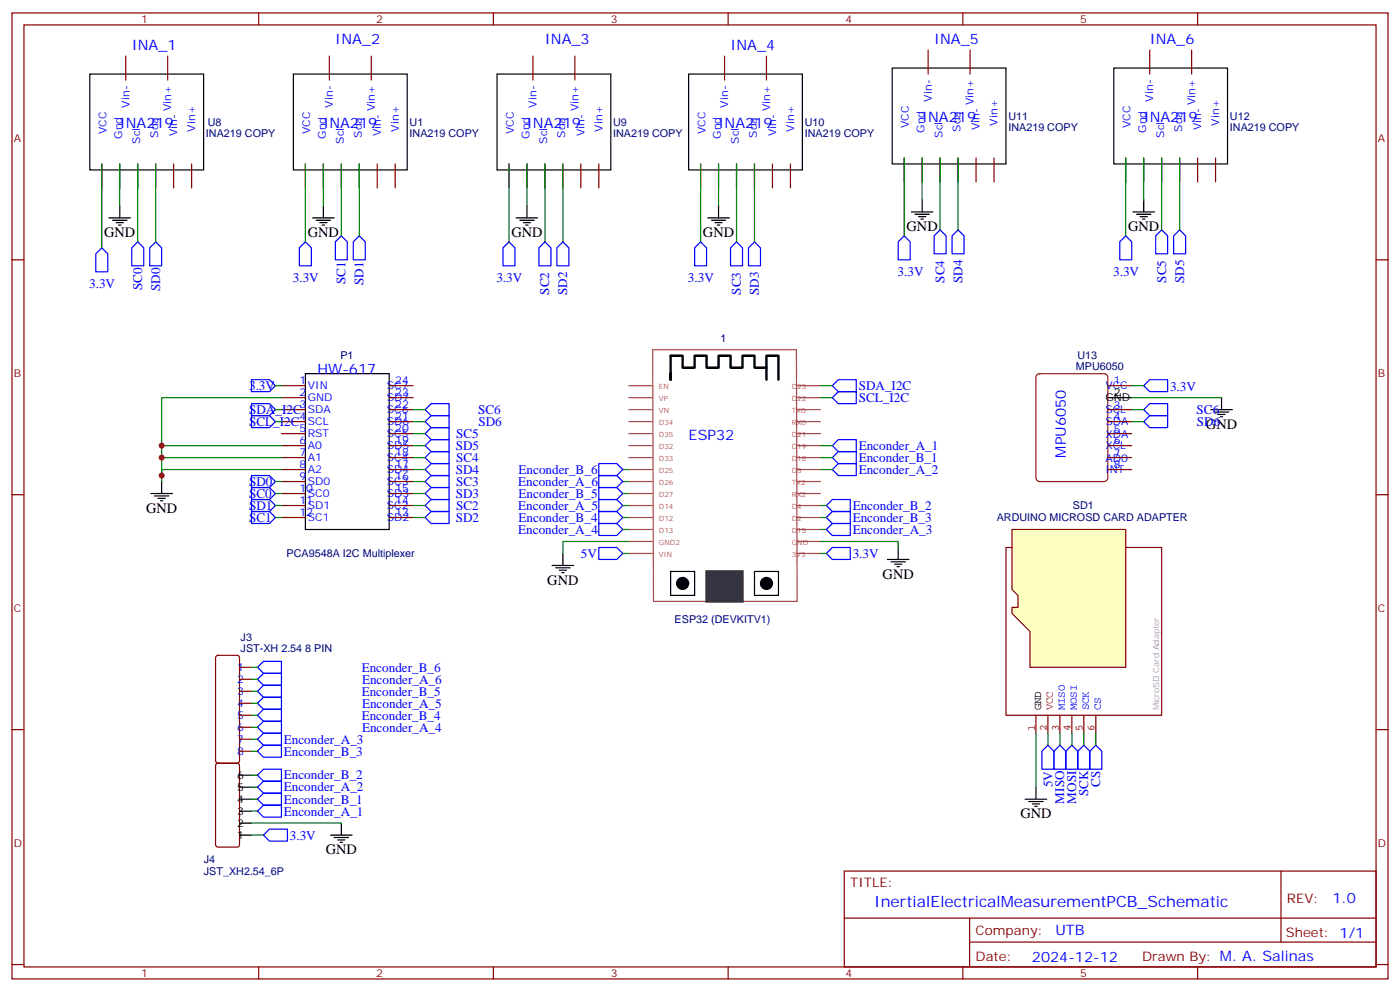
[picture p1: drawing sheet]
<svg xmlns="http://www.w3.org/2000/svg" width="412mm" height="292mm" viewBox="0 0 412 292" stroke-linecap="round" stroke-linejoin="round" font-family="sans-serif">
<g fill="none" stroke="#870000" stroke-width=".35">
<path d="M3.5 3.8h405.4v284.3h-405.4zM7.1 7.3h398.2v277.3h-398.2zM37 16.5v7.1M49.4 16.5v7.1M76.2 3.8v3.5M97 16.5v7.1M109.4 16.5v7.1M145.3 3.8v3.5M157 16.5v7.1M169.3 16.5v7.1M213.4 16.5v7.1M214.5 3.8v3.5"/>
<path d="M225.8 16.5v7.1M273.4 14.7v7.1M283.6 3.8v3.5M285.8 14.7v7.1M338.7 14.7v7.1M351 14.7v7.1M352.8 3.8v3.5M30 48.3v7M35.3 48.3v7M40.6 48.3v7M45.9 48.3v7M51.2 48.3v7"/>
<path d="M56.4 48.3v7M90 48.3v7M95.2 48.3v7M100.5 48.3v7M105.8 48.3v7M111.1 48.3v7M116.4 48.3v7M149.9 48.3v7M155.2 48.3v7M160.5 48.3v7M165.8 48.3v7M171.1 48.3v7"/>
<path d="M176.4 48.3v7M206.4 48.3v7M211.7 48.3v7M217 48.3v7M222.2 48.3v7M227.5 48.3v7M232.8 48.3v7M266.3 46.5v7.1M271.6 46.5v7.1M276.9 46.5v7.1M282.2 46.5v7.1M287.5 46.5v7.1"/>
<path d="M292.8 46.5v7.1M331.6 46.5v7.1M336.9 46.5v7.1M342.2 46.5v7.1M347.5 46.5v7.1M352.8 46.5v7.1M358.1 46.5v7.1M3.5 76.5h3.6M405.3 76.5h3.6M82.9 113.5h7.1M82.9 117.1h7.1M114.7 113.5h7"/>
<path d="M114.7 117.1h7M326.3 113.5h7.1M82.9 120.6h7.1M82.9 124.1h7.1M82.9 127.6h7.1M82.9 131.2h7.1M82.9 134.7h7.1M82.9 138.2h7.1M114.7 120.6h7M114.7 124.1h7M114.7 127.6h7M114.7 131.2h7"/>
<path d="M114.7 134.7h7M114.7 138.2h7M326.3 120.6h7.1M326.3 124.1h7.1M326.3 127.6h7.1M326.3 131.2h7.1M326.3 134.7h7.1M326.3 138.2h7.1M3.5 145.6h3.6M82.9 141.7h7.1M82.9 145.3h7.1M82.9 148.8h7.1"/>
<path d="M82.9 152.3h7.1M114.7 141.7h7M114.7 145.3h7M114.7 148.8h7M114.7 152.3h7M405.3 145.6h3.6M63.7 193.1l.5-.2h5.6l.5 .2 .3 .5v30.3l-.3 .5-.5 .2h-5.6l-.5-.2-.2-.5v-30.3zM70.6 196.4h3.5M70.6 200h3.5M3.5 214.8h3.6M70.6 203.5h3.5M70.6 207h3.5"/>
<path d="M70.6 210.5h3.5M70.6 214.1h3.5M70.6 217.6h3.5M405.3 214.8h3.6M63.7 224.9l.5-.3h5.6l.7 .5 .1 23.5-.5 .7h-5.9l-.6-.4-.1-23.5zM70.6 221.1h3.5M248.7 256.4h156.6v28.2h-156.6zM377.3 256.4v20.9M248.7 270.2h156.5M285.6 277.3h119.6M285.6 270.2v14.2M3.5 283.9h3.6"/>
<path d="M76.2 284.6v3.5M145.3 284.6v3.5M214.5 284.6v3.5M283.6 284.6v3.5M352.8 284.6v3.5M405.3 283.9h3.6"/>
</g>
<g fill="none" stroke="#a64a4a" stroke-width=".35">
<path d="M185.2 117.1h7M185.2 113.5h7M192.3 102.9h42.3l.2 74.1h-42.3zM234.7 117.1h7M234.7 113.5h7M185.2 138.2h7M185.2 134.7h7M185.2 131.2h7M185.2 127.6h7M185.2 124.1h7M185.2 120.6h7M234.7 138.2h7"/>
<path d="M234.7 134.7h7M234.7 131.2h7M234.7 127.6h7M234.7 124.1h7M234.7 120.6h7M185.2 159.4h7M185.2 155.9h7M185.2 152.3h7M185.2 148.8h7M185.2 145.3h7M185.2 141.7h7M234.7 159.4h7"/>
<path d="M234.7 155.9h7M234.7 152.3h7M234.7 148.8h7M234.7 145.3h7M234.7 141.7h7M185.2 162.9h7M234.7 162.9h7"/>
</g>
<path d="M208.1 168.2h10.6v8.8h-10.6z" fill="#333" stroke="#333" stroke-width=".71"/>
<g fill="none" stroke="#000" stroke-width=".35">
<path d="M26.5 21.8h33.5v28.2h-33.5zM86.4 21.8h33.5v28.2h-33.5zM146.4 21.8h33.5v28.2h-33.5zM202.8 21.8h33.6v28.2h-33.6zM262.8 20h33.5v28.3h-33.5zM328.1 20h33.5v28.3h-33.5zM271.6 58.8v3.6M336.9 58.8v3.6M32.1 64.1h6.4M33.2 64.8h4.2M34.2 65.5h2.1M34.9 66.3h.7"/>
<path d="M35.3 60.6v3.5M92.1 64.1h6.3M93.1 64.8h4.3M94.2 65.5h2.1M94.9 66.3h.7M95.2 60.6v3.5M152 64.1h6.4M153.1 64.8h4.2M154.2 65.5h2.1M154.9 66.3h.7M155.2 60.6v3.5M208.5 64.1h6.3"/>
<path d="M209.5 64.8h4.3M210.6 65.5h2.1M211.3 66.3h.7M211.7 60.6v3.5M268.5 62.4h6.3M269.5 63.1h4.3M270.6 63.8h2.1M271.3 64.5h.7M333.7 62.4h6.4M334.8 63.1h4.2M335.8 63.8h2.2M336.5 64.5h.8"/>
<path d="M90 110h24.7v45.9h-24.7zM326.3 117.1h7.1M359.8 117.1v3.5M356.7 120.6h6.3M357.7 121.3h4.2M358.8 122h2.1M359.5 122.7h.7M44.4 145.3h6.4M45.5 146h4.2M46.6 146.7h2.1M47.3 147.4h.7M47.6 141.7v3.6"/>
<path d="M162.6 166.4h6.4M163.7 167.1h4.2M164.7 167.9h2.2M165.5 168.6h.7M165.8 162.9v3.5M197.6 168.2h7v7.1h-7zM222.2 168.2h7.1v7.1h-7.1zM261.4 164.7h6.4M262.5 165.4h4.2M263.5 166.1h2.1M264.2 166.8h.7M264.6 161.1v3.6"/>
<path d="M70.6 238.8h3.5M70.6 235.2h3.5M70.6 231.7h3.5M70.6 228.2h3.5M70.6 245.8h3.5M70.6 242.3h3.5M97.4 245.8h6.3M98.4 246.5h4.3M99.5 247.2h2.1M100.2 247.9h.7M100.5 242.3v3.5"/>
</g>
<g fill="#000" stroke="#000" stroke-width=".35">
<circle cx="201.1" cy="171.7" r="1.76"/>
<circle cx="225.8" cy="171.7" r="1.76"/>
</g>
<path d="M197.6 110v1.8v-7.1h3.5v3.5h3.5v-3.5h3.5v3.5h3.6v-3.5h3.5v3.5h3.5v-3.5h3.5v3.5h3.6v-3.5h3.5v7.1M225.8 108.2v3.6" fill="none" stroke="#000" stroke-width=".71"/>
<g fill="none" stroke="#00f" stroke-width=".35">
<path d="M30 73l1.7 1.7v5.3h-3.5v-5.3zM38.8 73l1.8-1.8 1.7 1.8v5.2h-3.5zM45.9 71.2l1.7 1.8v5.2h-3.5v-5.2zM90 71.2l1.7 1.8v5.2h-3.5v-5.2zM100.5 69.4l1.8 1.8v5.3h-3.5v-5.3zM104.1 71.2l1.7-1.8 1.8 1.8v5.3h-3.5zM149.9 71.2l1.8 1.8v5.2h-3.5v-5.2zM158.7 73l1.8-1.8 1.8 1.8v5.2h-3.6zM164 73l1.8-1.8 1.8 1.8v5.2h-3.6zM206.4 71.2l1.7 1.8v5.2h-3.5v-5.2zM215.2 73l1.8-1.8 1.7 1.8v5.2h-3.5zM220.5 73l1.7-1.8 1.8 1.8v5.2h-3.5z"/>
<path d="M266.3 69.4l1.8 1.8v5.3h-3.5v-5.3zM275.2 69.4l1.7-1.7 1.8 1.7v5.3h-3.5zM280.5 69.4l1.7-1.7 1.8 1.7v5.3h-3.5zM329.8 71.2l1.8-1.8 1.8 1.8v5.3h-3.6zM342.2 67.7l1.8 1.7v5.3h-3.6v-5.3zM345.7 69.4l1.8-1.7 1.7 1.7v5.3h-3.5zM74.1 111.8h5.3l1.7 1.7-1.7 1.8h-5.3zM74.1 118.8h5.3l1.7 1.8-1.7 1.7h-5.3zM246.9 115.3h5.3v3.5h-5.3l-1.7-1.7zM246.9 111.8h5.3v3.5h-5.3l-1.7-1.8zM336.9 113.5l1.8-1.7h5.3v3.5h-5.3zM338.7 118.8h5.3v3.5h-5.3l-1.8-1.7z"/>
<path d="M74.1 122.3h5.3l1.7 1.8-1.7 1.8h-5.3zM74.1 140h5.3l1.7 1.7-1.7 1.8h-5.3zM125.2 120.6l1.8-1.8h5.3v3.5h-5.3zM125.2 124.1l1.8-1.8h5.3v3.6h-5.3zM127 140h5.3v3.5h-5.3l-1.8-1.8zM127 132.9h5.3v3.6h-5.3l-1.8-1.8zM127 136.5h5.3v3.5h-5.3l-1.8-1.8zM127 125.9h5.3v3.5h-5.3l-1.8-1.8zM127 129.4h5.3v3.5h-5.3l-1.8-1.7zM176.4 140h5.3l1.7 1.7-1.7 1.8h-5.3zM176.4 136.5h5.3l1.7 1.7-1.7 1.8h-5.3zM245.2 131.2l1.7-1.8h5.3v3.5h-5.3z"/>
<path d="M245.2 134.7l1.7-1.8h5.3v3.6h-5.3zM246.9 136.5h5.3v3.5h-5.3l-1.7-1.8zM338.7 122.3h5.3v3.6h-5.3l-1.8-1.8zM74.1 143.5h5.3l1.7 1.8-1.7 1.7h-5.3zM74.1 150.6h5.3l1.7 1.7-1.7 1.8h-5.3zM74.1 147h5.3l1.7 1.8-1.7 1.8h-5.3zM127 147h5.3v3.6h-5.3l-1.8-1.8zM127 150.6h5.3v3.5h-5.3l-1.8-1.8zM127 143.5h5.3v3.5h-5.3l-1.8-1.7zM176.4 154.1h5.3l1.7 1.8-1.7 1.7h-5.3zM176.4 150.6h5.3l1.7 1.7-1.7 1.8h-5.3zM176.4 143.5h5.3l1.7 1.8-1.7 1.7h-5.3z"/>
<path d="M176.4 147h5.3l1.7 1.8-1.7 1.8h-5.3zM243.4 148.8l1.8-1.8h5.3v3.6h-5.3zM243.4 152.3l1.8-1.7h5.3v3.5h-5.3zM243.4 162.9l1.8-1.8h5.3v3.6h-5.3zM75.8 196.4l1.8-1.7h5.3v3.5h-5.3zM77.6 198.2h5.3v3.5h-5.3l-1.8-1.7zM75.8 217.6l1.8-1.8h5.3v3.6h-5.3zM75.8 214.1l1.8-1.8h5.3v3.5h-5.3zM75.8 210.5l1.8-1.7h5.3v3.5h-5.3zM77.6 205.2h5.3v3.6h-5.3l-1.8-1.8zM77.6 201.7h5.3v3.5h-5.3l-1.8-1.7zM75.8 231.7l1.8-1.8h5.3v3.6h-5.3z"/>
<path d="M75.8 228.2l1.8-1.8h5.3v3.5h-5.3zM75.8 221.1l1.8-1.7h5.3v3.5h-5.3zM77.6 237h5.3v3.5h-5.3l-1.8-1.7zM77.6 233.5h5.3v3.5h-5.3l-1.8-1.8zM77.6 245.8l1.8-1.7h5.3v3.5h-5.3z"/>
</g>
<g fill="none" stroke="#008700" stroke-width=".35">
<path d="M30 48.3v24.7M35.3 48.3v12.3M40.6 48.3v22.9M45.9 48.3v22.9M90 48.3v22.9M95.2 48.3v12.3M100.5 48.3v21.1M105.8 48.3v21.1M149.9 48.3v22.9M155.2 48.3v12.3M160.5 48.3v22.9M165.8 48.3v22.9"/>
<path d="M206.4 48.3v22.9M211.7 48.3v12.3M217 48.3v22.9M222.2 48.3v22.9M266.3 46.5v22.9M271.6 46.5v12.3M276.9 46.5v21.2M282.2 46.5v21.2M331.6 46.5v22.9M336.9 46.5v12.3M342.2 46.5v21.2M347.5 46.5v21.2"/>
<path d="M81.1 113.5h1.8M82.9 117.1h-35.3v22.9M241.7 113.5h3.5M241.7 117.1h3.5M333.4 113.5h3.5M333.4 117.1h26.4M47.6 131.2h35.3M47.6 134.7h35.3M81.1 124.1h1.8M81.1 120.6h1.8M82.9 138.2h-35.3v3.5M121.7 131.2h3.5"/>
<path d="M121.7 134.7h3.5M121.7 124.1h3.5M121.7 120.6h3.5M121.7 127.6h3.5M121.7 138.2h3.5M183.4 138.2h1.8M241.7 131.2h3.5M241.7 134.7h3.5M241.7 138.2h3.5M333.4 124.1h3.5M333.4 120.6h3.5M81.1 145.3h1.8"/>
<path d="M81.1 141.7h1.8M81.1 148.8h1.8M81.1 152.3h1.8M121.7 145.3h3.5M121.7 141.7h3.5M121.7 148.8h3.5M121.7 152.3h3.5M183.4 145.3h1.8M183.4 141.7h1.8M183.4 148.8h1.8M183.4 152.3h1.8M183.4 155.9h1.8"/>
<path d="M185.2 159.4h-19.4v3.5M241.7 159.4h22.9v1.7M241.7 148.8h1.7M241.7 152.3h1.7M241.7 155.9h1.7M241.7 162.9h1.7M74.1 200h1.7M74.1 196.4h1.7M74.1 214.1h1.7M74.1 210.5h1.7M74.1 207h1.7M74.1 203.5h1.7"/>
<path d="M74.1 217.6h1.7M74.1 238.8h1.7M74.1 235.2h1.7M74.1 231.7h1.7M74.1 228.2h1.7M74.1 221.1h1.7M74.1 245.8h3.5M74.1 242.3h26.4"/>
</g>
<path d="M305.4 110.4l.8-.4h19.1l.8 .4 .2 .7v29.6l-.5 .8-.5 .2h-19.1l-.8-.4-.2-.6v-29.6z" fill="none" stroke="#903" stroke-width=".35"/>
<g fill="#850000" stroke="#850000" stroke-width=".35">
<path d="M329 191.1h1.7v3.6h-1.7z"/>
<path d="M325.4 191.1h1.8v3.6h-1.8z"/>
<path d="M321.9 191.1h1.8v3.6h-1.8z"/>
<path d="M318.4 191.1h1.7v3.6h-1.7z"/>
<path d="M314.9 191.1h1.7v3.6h-1.7z"/>
<path d="M311.3 191.1h1.8v3.6h-1.8z"/>
<path d="M307.8 191.1h1.8v3.6h-1.8z"/>
<path d="M304.3 191.1h1.7v3.6h-1.7z"/>
</g>
<path d="M298.1 155.9h33.5v40.5h-28.2v-10.6l-5.3-5.2v-1.8h1.8v-3.5l-1.8-1.8z" fill="#ffffc2" stroke="#850000" stroke-width=".35"/>
<path d="M298.1 161.1h-1.8v49.4h45.9v-49.4h-10.6M305.2 210.5v5.3M308.7 210.5v5.3M312.2 210.5v5.3M315.7 210.5v5.3M319.3 210.5v5.3M322.8 210.5v5.3" fill="none" stroke="#850000" stroke-width=".35"/>
<path d="M243.4 155.9l1.8-1.8h5.3v3.5h-5.3zM176.4 161.1h5.3l1.7 1.8-1.7 1.8h-5.3zM315.7 219.4l1.8 1.7v5.3h-3.5v-5.3zM319.3 219.4l1.7 1.7v5.3h-3.5v-5.3zM322.8 219.4l1.8 1.7v5.3h-3.6v-5.3zM306.9 221.1l1.8-1.7 1.7 1.7v5.3h-3.5zM310.4 221.1l1.8-1.7 1.8 1.7v5.3h-3.6z" fill="none" stroke="#00f" stroke-width=".35"/>
<path d="M302 235.2h6.3M303 235.9h4.3M304.1 236.6h2.1M304.8 237.3h.7M305.2 231.7v3.5" fill="none" stroke="#000" stroke-width=".35"/>
<path d="M183.4 162.9h1.8M305.2 215.8v15.9M308.7 215.8v3.6M312.2 215.8v3.6M315.7 215.8v3.6M319.3 215.8v3.6M322.8 215.8v3.6" fill="none" stroke="#008700" stroke-width=".35"/>
<g fill="#c00">
<circle cx="47.6" cy="131.2" r=".88"/>
<circle cx="47.6" cy="134.7" r=".88"/>
<circle cx="47.6" cy="140" r=".88"/>
</g>
<text font-size="4.6" fill="#00f" x="257.5" y="267">InertialElectricalMeasurementPCB_Schematic</text>
<g font-size="4.2" fill="#00f">
<text x="38.8" y="14.7">INA_1</text>
<text x="98.8" y="13">INA_2</text>
<text x="160.5" y="13">INA_3</text>
<text x="215.2" y="14.7">INA_4</text>
<text x="275.2" y="13">INA_5</text>
<text x="338.7" y="13">INA_6</text>
<text x="271.6" y="35.9">INA219</text>
<text x="336.9" y="35.9">INA219</text>
<text x="35.3" y="37.7">INA219</text>
<text x="95.2" y="37.7">INA219</text>
<text x="155.2" y="37.7">INA219</text>
<text x="211.7" y="37.7">INA219</text>
<text x="93.5" y="110">HW-617</text>
<text x="202.8" y="129.4">ESP32</text>
<text x="314" y="134.7" transform="rotate(-90 314 134.7)">MPU6050</text>
<text x="392.5" y="265.7">1.0</text>
<text x="310.9" y="275.2">UTB</text>
<text x="304" y="283">2024-12-12</text>
</g>
<g font-size="4.2">
<text x="30.7" y="69.8">GND</text>
<text x="90.7" y="69.8">GND</text>
<text x="150.6" y="69.8">GND</text>
<text x="207.1" y="69.8">GND</text>
<text x="267.1" y="68">GND</text>
<text x="332.3" y="68">GND</text>
<text x="355.2" y="126.2">GND</text>
<text x="43" y="150.9">GND</text>
<text x="161.2" y="172.1">GND</text>
<text x="260" y="170.3">GND</text>
<text x="300.6" y="240.9">GND</text>
<text x="96" y="251.5">GND</text>
</g>
<g font-size="3.9" fill="#00f">
<text x="86.2" y="83.1">3.3V</text>
<text x="101.7" y="83.7" transform="rotate(-90 101.7 83.7)">SC1</text>
<text x="107" y="83.9" transform="rotate(-90 107 83.9)">SD1</text>
<text x="146.2" y="83.1">3.3V</text>
<text x="202.7" y="83.1">3.3V</text>
<text x="264.4" y="81.3">3.3V</text>
<text x="278.2" y="83.2" transform="rotate(-90 278.2 83.2)">SC4</text>
<text x="283.5" y="83.4" transform="rotate(-90 283.5 83.4)">SD4</text>
<text x="327.9" y="81.3">3.3V</text>
<text x="343.5" y="83.2" transform="rotate(-90 343.5 83.2)">SC5</text>
<text x="348.8" y="83.4" transform="rotate(-90 348.8 83.4)">SD5</text>
<text x="26.3" y="84.8">3.3V</text>
<text x="41.9" y="85.4" transform="rotate(-90 41.9 85.4)">SC0</text>
<text x="47.2" y="85.6" transform="rotate(-90 47.2 85.6)">SD0</text>
<text x="161.8" y="86.8" transform="rotate(-90 161.8 86.8)">SC2</text>
<text x="167.1" y="86.9" transform="rotate(-90 167.1 86.9)">SD2</text>
<text x="218.3" y="86.8" transform="rotate(-90 218.3 86.8)">SC3</text>
<text x="223.5" y="86.9" transform="rotate(-90 223.5 86.9)">SD3</text>
<text x="73.4" y="114.7">3.3V</text>
<text x="252.9" y="118.3">SCL_I2C</text>
<text x="252.9" y="114.7">SDA_I2C</text>
<text x="344.7" y="115">3.3V</text>
<text x="73.4" y="121.8">SDA_I2C</text>
<text x="73.4" y="125.3">SCL_I2C</text>
<text x="140.8" y="121.9">SC6</text>
<text x="140.9" y="125.4">SD6</text>
<text x="352.5" y="121.9">SC6</text>
<text x="352.6" y="125.4">SD6</text>
<text x="134.3" y="128.9">SC5</text>
<text x="134.2" y="132.5">SD5</text>
<text x="134.3" y="136">SC4</text>
<text x="252.9" y="132.5">Enconder_A_1</text>
<text x="252.9" y="136">Enconder_B_1</text>
<text x="73.4" y="143">SD0</text>
<text x="134.2" y="139.5">SD4</text>
<text x="134.3" y="143">SC3</text>
<text x="152.7" y="143">Enconder_A_6</text>
<text x="152.8" y="139.5">Enconder_B_6</text>
<text x="252.9" y="139.5">Enconder_A_2</text>
<text x="73.4" y="146.5">SC0</text>
<text x="134.2" y="146.6">SD3</text>
<text x="152.8" y="146.5">Enconder_B_5</text>
<text x="73.4" y="153.7">SC1</text>
<text x="73.4" y="150.2">SD1</text>
<text x="134.2" y="153.6">SD2</text>
<text x="134.3" y="150.1">SC2</text>
<text x="152.7" y="150.1">Enconder_A_5</text>
<text x="152.8" y="153.6">Enconder_B_4</text>
<text x="251.2" y="150.1">Enconder_B_2</text>
<text x="251.2" y="153.6">Enconder_B_3</text>
<text x="152.7" y="157.1">Enconder_A_4</text>
<text x="251.2" y="157.2">Enconder_A_3</text>
<text x="171.1" y="164.2">5V</text>
<text x="251.2" y="164.4">3.3V</text>
<text x="106.5" y="197.7">Enconder_B_6</text>
<text x="106.6" y="201.2">Enconder_A_6</text>
<text x="106.5" y="204.7">Enconder_B_5</text>
<text x="106.6" y="208.3">Enconder_A_5</text>
<text x="106.5" y="211.8">Enconder_B_4</text>
<text x="106.6" y="215.3">Enconder_A_4</text>
<text x="83.6" y="218.9">Enconder_A_3</text>
<text x="83.6" y="222.4">Enconder_B_3</text>
<text x="83.6" y="233">Enconder_A_2</text>
<text x="83.6" y="229.4">Enconder_B_2</text>
<text x="310" y="231.7" transform="rotate(-90 310 231.7)">5V</text>
<text x="324" y="231.7" transform="rotate(-90 324 231.7)">CS</text>
<text x="83.6" y="236.5">Enconder_B_1</text>
<text x="313.5" y="236.5" transform="rotate(-90 313.5 236.5)">MISO</text>
<text x="317" y="236.5" transform="rotate(-90 317 236.5)">MOSI</text>
<text x="320.5" y="234.4" transform="rotate(-90 320.5 234.4)">SCK</text>
<text x="83.6" y="240.1">Enconder_A_1</text>
<text x="85.4" y="247.3">3.3V</text>
</g>
<g font-size="3.9" fill="#800">
<text x="250.5" y="261">TITLE:</text>
<text x="379.1" y="265.7">REV:</text>
<text x="287.4" y="275.2">Company:</text>
<text x="378.7" y="275.8">Sheet: 1/1</text>
<text x="287.4" y="282.9">Date:</text>
<text x="336.4" y="282.9">Drawn By: M. A. Salinas</text>
</g>
<g font-size="3.2" fill="#800">
<text x="41.6" y="6.8">1</text>
<text x="110.8" y="6.8">2</text>
<text x="179.9" y="6.8">3</text>
<text x="249.1" y="6.8">4</text>
<text x="318.2" y="6.8">5</text>
<text x="4.1" y="41.9">A</text>
<text x="405.9" y="41.9">A</text>
<text x="4.1" y="111.1">B</text>
<text x="405.9" y="111.1">B</text>
<text x="4.1" y="180.2">C</text>
<text x="405.9" y="180.2">C</text>
<text x="4.1" y="249.3">D</text>
<text x="405.9" y="249.3">D</text>
<text x="41.6" y="287.6">1</text>
<text x="110.8" y="287.6">2</text>
<text x="179.9" y="287.6">3</text>
<text x="249.1" y="287.6">4</text>
<text x="318.2" y="287.6">5</text>
</g>
<g font-size="3.2" fill="#00f">
<text x="274.5" y="29.9" transform="rotate(-90 274.5 29.9)">Vin-</text>
<text x="339.7" y="29.9" transform="rotate(-90 339.7 29.9)">Vin-</text>
<text x="38.1" y="31.7" transform="rotate(-90 38.1 31.7)">Vin-</text>
<text x="50.4" y="32.7" transform="rotate(-90 50.4 32.7)">Vin+</text>
<text x="98.1" y="31.7" transform="rotate(-90 98.1 31.7)">Vin-</text>
<text x="110.4" y="32.7" transform="rotate(-90 110.4 32.7)">Vin+</text>
<text x="158" y="31.7" transform="rotate(-90 158 31.7)">Vin-</text>
<text x="170.4" y="32.7" transform="rotate(-90 170.4 32.7)">Vin+</text>
<text x="214.5" y="31.7" transform="rotate(-90 214.5 31.7)">Vin-</text>
<text x="226.8" y="32.7" transform="rotate(-90 226.8 32.7)">Vin+</text>
<text x="286.8" y="31" transform="rotate(-90 286.8 31)">Vin+</text>
<text x="352.1" y="31" transform="rotate(-90 352.1 31)">Vin+</text>
<text x="31.4" y="39.4" transform="rotate(-90 31.4 39.4)">VCC</text>
<text x="36" y="40.9" transform="rotate(-90 36 40.9)">Gnd</text>
<text x="46.6" y="40.5" transform="rotate(-90 46.6 40.5)">Sda</text>
<text x="52.2" y="40.1" transform="rotate(-90 52.2 40.1)">Vin-</text>
<text x="57.5" y="38.7" transform="rotate(-90 57.5 38.7)">Vin+</text>
<text x="91.4" y="39.4" transform="rotate(-90 91.4 39.4)">VCC</text>
<text x="96" y="40.9" transform="rotate(-90 96 40.9)">Gnd</text>
<text x="106.5" y="40.5" transform="rotate(-90 106.5 40.5)">Sda</text>
<text x="112.2" y="40.1" transform="rotate(-90 112.2 40.1)">Vin-</text>
<text x="117.5" y="38.7" transform="rotate(-90 117.5 38.7)">Vin+</text>
<text x="151.3" y="39.4" transform="rotate(-90 151.3 39.4)">VCC</text>
<text x="155.9" y="40.9" transform="rotate(-90 155.9 40.9)">Gnd</text>
<text x="166.5" y="40.5" transform="rotate(-90 166.5 40.5)">Sda</text>
<text x="172.2" y="40.1" transform="rotate(-90 172.2 40.1)">Vin-</text>
<text x="177.4" y="38.7" transform="rotate(-90 177.4 38.7)">Vin+</text>
<text x="207.8" y="39.4" transform="rotate(-90 207.8 39.4)">VCC</text>
<text x="212.4" y="40.9" transform="rotate(-90 212.4 40.9)">Gnd</text>
<text x="223" y="40.5" transform="rotate(-90 223 40.5)">Sda</text>
<text x="228.6" y="40.1" transform="rotate(-90 228.6 40.1)">Vin-</text>
<text x="233.9" y="38.7" transform="rotate(-90 233.9 38.7)">Vin+</text>
<text x="267.8" y="37.7" transform="rotate(-90 267.8 37.7)">VCC</text>
<text x="272.3" y="39.1" transform="rotate(-90 272.3 39.1)">Gnd</text>
<text x="277.6" y="40.5" transform="rotate(-90 277.6 40.5)">Scl</text>
<text x="282.9" y="38.7" transform="rotate(-90 282.9 38.7)">Sda</text>
<text x="288.6" y="38.4" transform="rotate(-90 288.6 38.4)">Vin-</text>
<text x="293.9" y="37" transform="rotate(-90 293.9 37)">Vin+</text>
<text x="333" y="37.7" transform="rotate(-90 333 37.7)">VCC</text>
<text x="337.6" y="39.1" transform="rotate(-90 337.6 39.1)">Gnd</text>
<text x="342.9" y="40.5" transform="rotate(-90 342.9 40.5)">Scl</text>
<text x="348.2" y="38.7" transform="rotate(-90 348.2 38.7)">Sda</text>
<text x="353.8" y="38.4" transform="rotate(-90 353.8 38.4)">Vin-</text>
<text x="359.1" y="37" transform="rotate(-90 359.1 37)">Vin+</text>
<text x="41.3" y="42.3" transform="rotate(-90 41.3 42.3)">Scl</text>
<text x="101.2" y="42.3" transform="rotate(-90 101.2 42.3)">Scl</text>
<text x="161.2" y="42.3" transform="rotate(-90 161.2 42.3)">Scl</text>
<text x="217.7" y="42.3" transform="rotate(-90 217.7 42.3)">Scl</text>
<text x="88.2" y="113.2">1</text>
<text x="116.4" y="113.2">24</text>
<text x="328.1" y="113.2">1</text>
<text x="88.2" y="116.7">2</text>
<text x="90.7" y="114.6">VIN</text>
<text x="90.7" y="118.1">GND</text>
<text x="113.9" y="118.1">SD7</text>
<text x="113.9" y="114.6">SC7</text>
<text x="116.4" y="116.7">23</text>
<text x="325.6" y="114.6">VCC</text>
<text x="88.2" y="120.2">3</text>
<text x="88.2" y="123.8">4</text>
<text x="90.7" y="121.6">SDA</text>
<text x="90.7" y="125.2">SCL</text>
<text x="113.9" y="125.2">SD6</text>
<text x="113.9" y="121.6">SC6</text>
<text x="116.4" y="123.8">21</text>
<text x="116.4" y="120.2">22</text>
<text x="325.6" y="121.7">SCL</text>
<text x="325.6" y="125.1">SDA</text>
<text x="328.1" y="120.3">3</text>
<text x="328.1" y="123.7">4</text>
<text x="88.2" y="127.3">5</text>
<text x="88.2" y="130.8">6</text>
<text x="90.7" y="128.7">RST</text>
<text x="113.9" y="128.7">SC5</text>
<text x="116.4" y="130.8">19</text>
<text x="116.4" y="127.3">20</text>
<text x="325.6" y="128.8">XDA</text>
<text x="328.1" y="127.4">5</text>
<text x="328.1" y="130.8">6</text>
<text x="88.2" y="134.3">7</text>
<text x="88.2" y="137.9">8</text>
<text x="90.7" y="132.2">A0</text>
<text x="90.7" y="135.7">A1</text>
<text x="113.9" y="135.7">SC4</text>
<text x="113.9" y="132.2">SD5</text>
<text x="116.4" y="137.9">17</text>
<text x="116.4" y="134.3">18</text>
<text x="325.6" y="132.2">XCL</text>
<text x="325.6" y="135.9">AD0</text>
<text x="328.1" y="134.5">7</text>
<text x="328.1" y="137.9">8</text>
<text x="88.2" y="141.4">9</text>
<text x="90.7" y="139.3">A2</text>
<text x="90.7" y="142.8">SD0</text>
<text x="113.9" y="142.8">SC3</text>
<text x="113.9" y="139.3">SD4</text>
<text x="116.4" y="141.4">16</text>
<text x="325.6" y="139.3">INT</text>
<text x="88.2" y="144.9">10</text>
<text x="88.2" y="148.4">11</text>
<text x="90.7" y="146.3">SC0</text>
<text x="90.7" y="149.9">SD1</text>
<text x="113.9" y="149.9">SC2</text>
<text x="113.9" y="146.3">SD3</text>
<text x="116.4" y="148.4">14</text>
<text x="116.4" y="144.9">15</text>
<text x="88.2" y="152">12</text>
<text x="90.7" y="153.4">SC1</text>
<text x="113.9" y="153.4">SD2</text>
<text x="116.4" y="152">13</text>
<text x="69.8" y="197.5">1</text>
<text x="69.8" y="201">2</text>
<text x="69.8" y="204.5">3</text>
<text x="69.8" y="208.1">4</text>
<text x="313.7" y="209.1" transform="rotate(-90 313.7 209.1)">MISO</text>
<text x="317.2" y="209.1" transform="rotate(-90 317.2 209.1)">MOSI</text>
<text x="320.8" y="209.1" transform="rotate(-90 320.8 209.1)">SCK</text>
<text x="324.3" y="209.1" transform="rotate(-90 324.3 209.1)">CS</text>
<text x="69.8" y="211.6">5</text>
<text x="69.8" y="215.1">6</text>
<text x="69.8" y="218.7">7</text>
<text x="69.8" y="222.2">8</text>
</g>
<g font-size="3.2" fill="#000080">
<text x="297" y="35.3">U11</text>
<text x="362.3" y="35.3">U12</text>
<text x="60.7" y="40.3">INA219 COPY</text>
<text x="61.2" y="37">U8</text>
<text x="120.6" y="40.2">INA219 COPY</text>
<text x="120.6" y="37.1">U1</text>
<text x="180.6" y="40.2">INA219 COPY</text>
<text x="180.6" y="37.1">U9</text>
<text x="237.1" y="40.2">INA219 COPY</text>
<text x="237.1" y="37.1">U10</text>
<text x="297" y="38.5">INA219 COPY</text>
<text x="362.3" y="38.5">INA219 COPY</text>
<text x="212.3" y="100.6">1</text>
<text x="100.3" y="105.6">P1</text>
<text x="317.4" y="105.6">U13</text>
<text x="316.9" y="108.8">MPU6050</text>
<text x="316.1" y="149.9">SD1</text>
<text x="293.6" y="153.4">ARDUINO MICROSD CARD ADAPTER</text>
<text x="84.4" y="164.1">PCA9548A I2C Multiplexer</text>
<text x="198.7" y="183.5">ESP32 (DEVKITV1)</text>
<text x="70.9" y="191.8">JST-XH 2.54 8 PIN</text>
<text x="70.9" y="188.7">J3</text>
<text x="60" y="254">J4</text>
<text x="60.1" y="257.5">JST_XH2.54_6P</text>
</g>
<g font-size="3.2">
<text x="325.6" y="118">GND</text>
<text x="328.1" y="116.5">2</text>
<text x="306.7" y="209.1" transform="rotate(-90 306.7 209.1)">GND</text>
<text x="69.8" y="232.8">5</text>
<text x="69.8" y="229.2">6</text>
<text x="69.8" y="239.8">3</text>
<text x="69.8" y="236.3">4</text>
<text x="69.8" y="243.3">2</text>
<text x="69.8" y="246.9">1</text>
</g>
<text font-size="3.2" fill="#f00" x="310.2" y="209.1" transform="rotate(-90 310.2 209.1)">VCC</text>
<g font-size="3.2" fill="#840000">
<text x="304.8" y="215.3" transform="rotate(-90 304.8 215.3)">1</text>
<text x="308.3" y="215.3" transform="rotate(-90 308.3 215.3)">2</text>
<text x="311.9" y="215.3" transform="rotate(-90 311.9 215.3)">3</text>
<text x="315.4" y="215.3" transform="rotate(-90 315.4 215.3)">4</text>
<text x="318.9" y="215.3" transform="rotate(-90 318.9 215.3)">5</text>
<text x="322.4" y="215.3" transform="rotate(-90 322.4 215.3)">6</text>
</g>
<text font-size="2.5" fill="#999" x="341.5" y="209.1" transform="rotate(-90 341.5 209.1)">MicroSD Card Adapter</text>
<g font-size="2.1" fill="#a54b4b">
<text x="194.1" y="118.1">VP</text>
<text x="194.1" y="114.6">EN</text>
<text x="233.2" y="118.1">D22</text>
<text x="233.2" y="114.6">D23</text>
<text x="194.1" y="125.1">D34</text>
<text x="194.1" y="121.6">VN</text>
<text x="233.2" y="125.1">RX0</text>
<text x="233.2" y="121.6">TX0</text>
<text x="194.1" y="128.7">D35</text>
<text x="233.2" y="128.7">D21</text>
<text x="194.1" y="135.7">D33</text>
<text x="194.1" y="132.2">D32</text>
<text x="233.2" y="135.7">D18</text>
<text x="233.2" y="132.2">D19</text>
<text x="194.1" y="142.8">D26</text>
<text x="194.1" y="139.3">D25</text>
<text x="233.2" y="142.8">TX2</text>
<text x="233.2" y="139.3">D5</text>
<text x="194.1" y="149.8">D14</text>
<text x="194.1" y="146.3">D27</text>
<text x="233.2" y="149.8">D4</text>
<text x="233.2" y="146.3">RX2</text>
<text x="194.1" y="153.4">D12</text>
<text x="233.2" y="153.4">D2</text>
<text x="194.1" y="160.4">GND2</text>
<text x="194.1" y="156.9">D13</text>
<text x="233.2" y="160.4">GND</text>
<text x="233.2" y="156.9">D15</text>
<text x="194.1" y="164">VIN</text>
<text x="233.2" y="164">3V3</text>
</g>
</svg>
